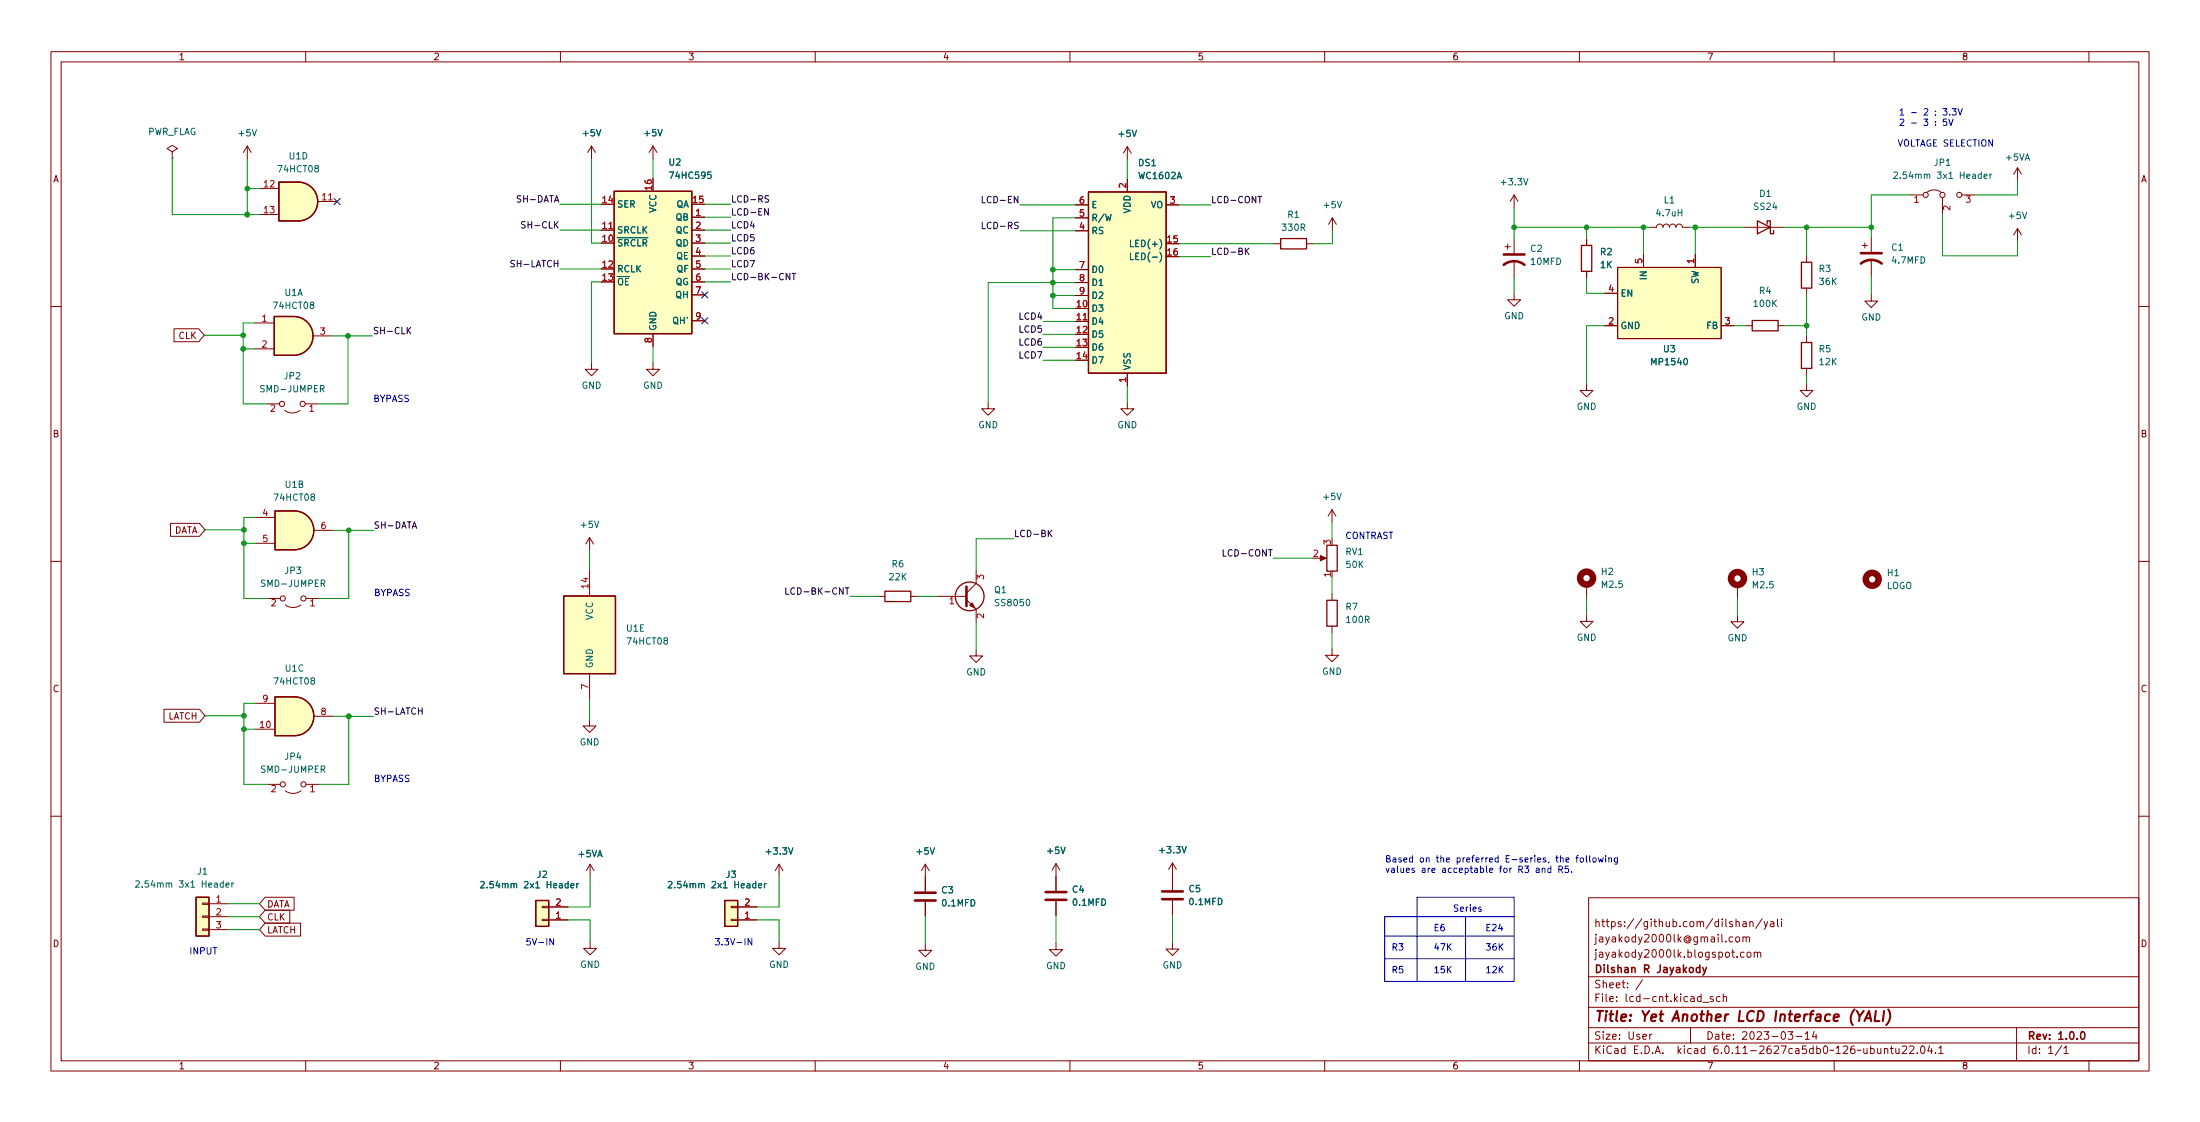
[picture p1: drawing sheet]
<svg xmlns="http://www.w3.org/2000/svg" width="432mm" height="220mm" viewBox="0 0 432 220" stroke-linecap="round" stroke-linejoin="round" font-family="sans-serif">
<g fill="none" stroke="#840000" stroke-width=".2">
<path d="M10 10.1h411.8v200h-411.8zM12 12.1h407.8v196h-407.8zM60 10.1v2M110 10.1v2M160 10.1v2M210 10.1v2M260 10.1v2M310 10.1v2M360 10.1v2M410 10.1v2M33.8 29.8l1-.6-1-.7-1 .7 1 .6v1.3M33.8 31.1h.1"/>
<path d="M48.5 28.6l-.7 1.3M48.5 28.6v2.6M48.5 28.6l.8 1.3M50.9 37h3.8M62.4 39.5h3.8M116.1 28.6l-.8 1.3M116.1 28.6v2.6M116.1 28.6l.8 1.3M128.2 28.6l-.8 1.3M128.2 28.6v2.6M128.2 35v2.5M128.2 28.6l.7 1.3"/>
<path d="M221.3 28.8v2.5M221.3 35.1v2.6M221.3 28.8l-.8 1.2M221.3 28.8l.7 1.2M297.2 38.2v2.6M297.2 38.2l-.8 1.3M297.2 38.2l.7 1.3M374.9 38.2h2.5M378.2 37.7a2.26 2.26 0 0 1 2.8 0M381.3 38.8v3.3M385.1 38.2h2.5M396 32.9l-.8 1.3"/>
<path d="M396 32.9v2.5M396 32.9l.7 1.3M50.9 42.1h3.8M118 47.7h2.5M118 45.2h2.5M118 52.8h2.5M118 55.3h2.5M118 40.1h2.5M135.8 42.6h2.5M135.8 47.7h2.5M135.8 45.2h2.5M135.8 52.8h2.5"/>
<path d="M135.8 55.3h2.5M135.8 40.1h2.5M135.8 50.2h2.5M135.8 57.9h2.5M211.1 40.2h2.5M211.1 45.3h2.5M211.1 42.7h2.5M211.1 52.9h2.5M211.1 55.4h2.5M211.1 58h2.5M228.9 47.8h2.5M228.9 50.4h2.5"/>
<path d="M228.9 40.2h2.5M250.1 47.8h1.3M256.4 47.8h1.3M261.5 42.7l-.7 1.3M261.5 42.7v2.6M261.5 42.7l.8 1.3M295.4 48.4h1M295.9 47.9v1M297.2 57.5v1.3h1.2l-1.2 1.3-1.3-1.3h1.3M297.2 46.9v2.8M297.2 51.2v3.3M311.4 46.9v1.2"/>
<path d="M311.4 53.2v1.3M315 57.5h2.5M317.5 52.5h20.3v13.9h-20.3zM322.6 49.9v2.6M323.8 44.6h1.3a.64 .64 0 0 1 .7-.6 .64 .64 0 0 1 .6 .6 .64 .64 0 0 1 .6-.6 .64 .64 0 0 1 .7 .6 .64 .64 0 0 1 .6-.6 .64 .64 0 0 1 .6 .6 .64 .64 0 0 1 .7-.6 .64 .64 0 0 1 .6 .6h1.3M332.7 49.9v2.6M342.4 44.6h7.6M354.6 50.2v1.3M354.6 56.5v1.3M365.5 48.1h1M366 47.6v1.1M367.3 57.8v1.3h1.3l-1.3 1.2-1.3-1.2h1.3"/>
<path d="M367.3 46.6v2.8M367.3 50.9v3.3M396 44.8v2.6M396 44.8l-.8 1.3M396 44.8l.7 1.3M10 60.1h2M34.2 64.5h4.8l1.1 1.3-1.1 1.2h-4.8zM50 63.4h3.8M50 68.4h3.8M52.3 79.2h2.5M59.9 79.2h2.6M61.4 65.9h3.9"/>
<path d="M116.1 71.2v1.3h1.3l-1.3 1.2-1.3-1.2h1.3M128.2 71.2v1.3h1.2l-1.2 1.2-1.3-1.2h1.3M128.2 65.5v2.5M135.8 62.9h2.5M194 78.9v1.3h1.2l-1.2 1.3-1.3-1.3h1.3M211.1 60.5h2.5M211.1 63.1h2.5M211.1 65.6h2.5M211.1 68.1h2.5M211.1 70.7h2.5M221.3 78.9v1.3h1.2l-1.2 1.3-1.3-1.3h1.3M221.3 73.2v2.6"/>
<path d="M311.4 75.3v1.3h1.3l-1.3 1.3-1.3-1.3h1.3M315 63.9h2.5M337.8 63.9h2.6M342.6 63.9h1.3M349 63.9h1.3M354.6 75.3v1.3h1.3l-1.3 1.3-1.3-1.3h1.3M354.6 65.9v1.3M354.6 72.3v1.2M419.8 60.1h2M55.9 80.5a2.54 2.54 0 0 0 3 0M261.4 100v2.5M261.4 100l-.7 1.3"/>
<path d="M261.4 100l.8 1.3M10 110.1h2M33.5 102.7h5.6l1.2 1.3-1.2 1.2h-5.6zM50.2 101.5h3.8M50.2 106.6h3.8M52.5 117.4h2.5M56 118.7a2.54 2.54 0 0 0 3.1 0M60.1 117.4h2.5M61.6 104.1h3.8M115.7 105.5l-.7 1.2M115.7 105.5v2.5M115.7 111.9v5"/>
<path d="M115.7 105.5l.8 1.2M172.4 117h1.3M178.8 117h1.2M184 117h5.7M189.7 117.6l1.9 1.9v2.6M191.6 111.9v2.6l-1.9 1.9M258.9 109.5h1M261.4 112.1v1.2M261.4 116.5v1.3M311.4 114.7v2.5M341 114.8v2.5M419.8 110.1h2"/>
<path d="M32.2 139.2h6.9l1.2 1.2-1.2 1.3h-6.9zM50.2 138h3.8M115.7 132.2v5.1M191.6 127.4v1.3h1.3l-1.3 1.3-1.3-1.3h1.3M261.4 127.3v1.3h1.3l-1.3 1.2-1.2-1.2h1.2M261.4 122.9v1.2M311.4 120.6v1.3h1.3l-1.3 1.3-1.3-1.3h1.3M341 120.7v1.3h1.3l-1.3 1.3-1.2-1.3h1.2M50.2 143.1h3.8M52.5 153.9h2.5M56 155.2a2.54 2.54 0 0 0 3.1 0M60.1 153.9h2.5"/>
<path d="M61.6 140.5h3.8M115.7 141.2v1.2h1.3l-1.3 1.3-1.2-1.3h1.2M10 160.1h2M39.8 179.7h1.2v.3h-1.2zM39.8 177.2h1.2v.2h-1.2zM41 177.3h3.8M41 179.8h3.8M52 176h5.7v2.6h-5.7l-1.1-1.3zM52 178.6h4.9v2.5h-4.9l-1.1-1.3zM106.4 177.8h1.3v.3h-1.3zM107.7 177.9h3.8M115.8 169.6l-.7 1.2"/>
<path d="M115.8 169.6v2.5M115.8 169.6l.8 1.2M143.5 177.8h1.3v.3h-1.3zM144.8 177.9h3.8M152.9 169.6l-.8 1.2M152.9 169.6v2.5M152.9 169.6l.8 1.2M181.6 169.6l-.8 1.2M181.6 169.6v5.3M181.6 176.9v2.8M181.6 169.6l.8 1.2M207.3 169.4l-.8 1.3"/>
<path d="M207.3 169.4v5.4M207.3 176.8v2.8M207.3 169.4l.7 1.3M230.1 169.3l-.7 1.3M230.1 169.3v5.3M230.1 176.7v2.8M230.1 169.3l.8 1.3M311.8 176.1h108v32h-108zM419.8 160.1h2M39.8 182.3h1.2v.2h-1.2zM41 182.4h3.8M52 181.1h7v2.6h-7l-1.1-1.3z"/>
<path d="M106.4 180.4h1.3v.2h-1.3zM107.7 180.5h3.8M115.8 184.8v1.3h1.3l-1.3 1.2-1.2-1.2h1.2M143.5 180.4h1.3v.2h-1.3zM144.8 180.5h3.8M152.9 184.8v1.3h1.3l-1.3 1.2-1.3-1.2h1.3M181.6 185.2v1.3h1.3l-1.3 1.2-1.3-1.2h1.3M207.3 185.1v1.2h1.2l-1.2 1.3-1.3-1.3h1.3M230.1 184.9v1.3h1.3l-1.3 1.3-1.2-1.3h1.2M311.8 197.6h108M311.8 191.6h108M317.3 196.4v.1"/>
<path d="M317.3 195.6v.1M319.4 193.7v.1M319.4 192.9v.1M322.4 192.2l-1.3 2M336.2 195.6l-.3-.1-.2 .2v.2l.5 .2v.3h-.5M337.6 195.6l-.4-.1-.3 .3 .1 .6h.6M338.2 195.7l.2-.2 .4 .1 .1 .9M338.2 195v1.5M340.1 183.9l-.4-.1-.3 .3 .1 .6h.6M340.7 181l.2-.2 .4 .1 .1 .9M340.8 183.9l.4-.1 .2 .3v.4l-.2 .3-.4-.1-.1-.2zM340.9 187.7v.1"/>
<path d="M342.1 184l.2-.2 .4 .1v.9M342.1 180.9h.6v.9M342.1 183.8v1M342.3 186.9l-.4-.1-.3 .3 .1 .6h.6M342.7 184l.2-.2 .4 .1 .1 .9M342.7 181.2h-.5a.29 .29 0 0 0-.2 .3 .29 .29 0 0 0 .2 .3l.5-.1M343 186.9l.4-.1 .3 .3v.4l-.3 .3-.4-.1-.1-.2zM343.4 181l.3-.2 .3 .1 .1 .9M343.4 180.8v1M344.3 187l.2-.2 .4 .1v.9M344.3 186.8v1M344.9 187l.3-.2 .3 .1 .1 .9"/>
<path d="M345.9 180.2l-1.3 2M346.2 180.8l.4 1M346.9 180.8l-.5 1.4-.2 .1M347.5 180.9h.6l.1 .9M348.2 181.2h-.5a.29 .29 0 0 0-.3 .3 .29 .29 0 0 0 .3 .3l.5-.1M348.9 180.3v1.3l.2 .2M349.7 180.3v.2M349.7 180.8v1M60 208.1v2M110 208.1v2M160 208.1v2M210 208.1v2"/>
<path d="M260 208.1v2M310 208.1v2M311.8 204.6h108M311.8 201.6h108M331.8 201.6v3M352.5 203.3h1.2M354.3 202.8l.4-.4v1.5M354.3 203.9h.9M356.1 202.3l-.4 1.1h1M356.4 202.9v1M360 208.1v2M373.4 205.4l.5-.2 .3 .2v.2l-.9 1.1h.9"/>
<path d="M374.8 205.4l.6-.2 .2 .2 .1 .2-1 1.1h1M376.3 206.6v.1M377.2 205.3l.1-.1a.8 .8 0 0 1 .5 .8 .8 .8 0 0 1-.5 .7 1 1 0 0 1-.1-1.4zM378.7 205.1l-.3 1.1h.9M379.1 205.7v1M379.9 206.6v.1M380.5 205.6l.4-.4v1.5M380.5 206.7h.9M395.8 201.6v6.5M405.1 205.6l.4-.4v1.5M405.1 206.7h.8M410 208.1v2"/>
<circle cx="378" cy="38.2" r=".51"/>
<circle cx="381.3" cy="38.2" r=".51"/>
<circle cx="384.6" cy="38.2" r=".51"/>
<circle cx="55.3" cy="79.2" r=".51"/>
<circle cx="59.4" cy="79.2" r=".51"/>
<circle cx="55.5" cy="117.4" r=".51"/>
<circle cx="59.6" cy="117.4" r=".51"/>
<circle cx="55.5" cy="153.9" r=".51"/>
<circle cx="59.6" cy="153.9" r=".51"/>
</g>
<path d="M408.6 202.5l.1-.1a.8 .8 0 0 1 .5 .8 .8 .8 0 0 1-.5 .7 1 1 0 0 1-.1-1.4z" fill="none" stroke="#840000" stroke-width=".3"/>
<path d="M364 198.1a2.35 2.35 0 0 0-.4 3" fill="none" stroke="#840000" stroke-width=".4"/>
<g fill="none" stroke="#840000" stroke-width="1.3">
<circle cx="311.4" cy="113.4" r="1.27"/>
<circle cx="341" cy="113.5" r="1.27"/>
<circle cx="367.5" cy="113.7" r="1.27"/>
</g>
<g fill="none" stroke="#a90000" stroke-width=".2">
<path d="M64.5 39.2h.7M375.8 38.8l.4-.4v1.3M385.9 38.4h.8l-.4 .5 .3 .1v.6l-.1 .1-.6-.1M119.5 44.8h.7M382.7 40.4v.8l-.9-.8-.4 .3 .2 .4M53.2 79.6l.5-.2 .2 .4-.8 .9h.8M60.8 79.8l.4-.4v1.3M212.6 62.7h.7M53.4 117.7l.4-.1 .3 .4-.8 .9h.8M61 118l.3-.4v1.3M186.5 117.6l.3-.4v1.3M191.8 113.6v-.8l.5 .5 .1-.4h.5l.2 .2-.2 .5"/>
<path d="M193.1 120.5v.7l-1-.7-.3 .2 .1 .5M53.4 154.2l.4-.1 .3 .3-.8 1h.8M61 154.4l.3-.3v1.3"/>
</g>
<g fill="none" stroke="#006464" stroke-width=".2">
<path d="M49.5 25.4l.4 1.3 .5-1.3M62 33l-.2-.2v-.2l.2-.1h.4v.4l-.5 .2-.1 .2v.3l.2 .1h.3l.2-.2-.1-.4-.1-.1M117.1 25.4l.4 1.3 .4-1.3M129.1 25.4l.5 1.3 .4-1.3M139.5 33.7h-.6v.6l.2-.1 .4 .1 .1 .2-.1 .4-.1 .1-.5-.1M222.2 25.5l.5 1.3 .4-1.3M262.5 39.5l.4 1.3 .4-1.3M299.1 35l.4 1.3 .4-1.3M378.2 34.3l.2-.1h.3l.1 .8M382.5 35h.8M61.1 59.8l-.2-.2v-.2l.2-.1h.4v.4l-.5 .2-.1 .2v.3l.2 .1h.3l.2-.2-.1-.4-.1-.1M227.6 46.9a1.46 1.46 0 0 1 0 2"/>
<path d="M227.6 49.5a1.46 1.46 0 0 1 0 1.9M329.4 41.7h.7M330.1 41.1v1.3M397 41.6l.4 1.3 .4-1.3M62.9 76.3l.6-.1v-.5l-.6-.1v1.3M63.2 76.3l.4 .6M330.6 70.4l.2-.1a.68 .68 0 0 1 .4 .6 .68 .68 0 0 1-.4 .7l-.3-.5zM61.3 97.5l-.3-.3 .1-.2 .2-.1 .3 .1 .1 .3-.6 .2-.1 .2 .1 .4 .2 .1h.2l.2-.3v-.3l-.2-.1M262.4 96.8l.4 1.2 .5-1.2M63 114.5l.6-.1 .1-.5-.7-.1v1.3M63.3 114.5l.5 .6M116.7 102.2l.4 1.3 .4-1.3"/>
<path d="M201.6 117.6h.1a.68 .68 0 0 1 .4 .6 .68 .68 0 0 1-.4 .7 .84 .84 0 0 1-.1-1.3zM61.3 133.5l-.3-.2 .1-.2 .2-.1h.3l.1 .4-.6 .2-.1 .2 .1 .3 .2 .1h.2l.2-.2v-.4l-.2-.1M130.5 125.7l-.2-.3 .1-.2 .1-.1 .4 .1 .1 .4-.6 .1-.1 .2v.3l.2 .2h.3l.2-.2v-.3l-.2-.2M63 150.9h.6l.1-.5-.7-.1v1.2M63.3 150.9l.5 .6M33.2 173.4l.2-.2 .3 .1v.8M37.5 174.1h.7M100.9 173.5l.1-.1h.3l.1 .8M105.2 174.2h.7M137.7 173.5l.2-.1h.3v.8M142 174.2h.7M154.8 166.3l.4 1.3 .4-1.3"/>
<path d="M182.6 166.3l.4 1.3 .4-1.3M208.2 166.2l.5 1.3 .4-1.3M232 166.1l.4 1.2 .4-1.2"/>
</g>
<g fill="#ffffc2" stroke="#ffffc2" stroke-width=".2">
<path d="M57.8 136.7a3.8 3.8 0 0 1 3.8 3.8 3.8 3.8 0 0 1-3.8 3.8z"/>
<path d="M54 136.7h3.8v7.6h-3.8z"/>
<path d="M317.5 52.5h20.3v13.9h-20.3z"/>
<path d="M142.2 176.7h2.6v5.1h-2.6z"/>
<path d="M57.8 100.2a3.8 3.8 0 0 1 3.8 3.9 3.8 3.8 0 0 1-3.8 3.8z"/>
<path d="M54 100.2h3.8v7.7h-3.8z"/>
<path d="M110.6 116.9h10.2v15.3h-10.2z"/>
<path d="M120.5 37.5h15.3v28h-15.3z"/>
<path d="M105.2 176.7h2.5v5.1h-2.5z"/>
<path d="M38.5 176h2.5v7.7h-2.5z"/>
<path d="M213.6 37.7h15.3v35.5h-15.3z"/>
<path d="M57.6 62.1a3.8 3.8 0 0 1 3.8 3.8 3.8 3.8 0 0 1-3.8 3.8z"/>
<path d="M53.8 62.1h3.8v7.6h-3.8z"/>
<path d="M58.6 35.7a3.8 3.8 0 0 1 3.8 3.8 3.8 3.8 0 0 1-3.8 3.8z"/>
<path d="M54.7 35.7h3.8v7.6h-3.8z"/>
</g>
<g fill="none" stroke="#840000" stroke-width=".25">
<path d="M54.7 35.7h3.9a3.8 3.8 0 0 1 3.8 3.8 3.8 3.8 0 0 1-3.8 3.8h-3.9zM120.5 37.5h15.3v28h-15.3zM213.6 37.7h15.3v35.5h-15.3zM251.4 46.8h5v2h-5zM310.4 48.1h2v5.1h-2zM344.9 43.3l2.6 1.3-2.6 1.3zM346.8 44v-.7h.7v2.6h.6v-.7M353.6 51.5h2v5h-2zM53.8 62.1h3.8a3.8 3.8 0 0 1 3.8 3.8 3.8 3.8 0 0 1-3.8 3.8h-3.8zM343.9 62.9h5.1v2h-5.1zM353.6 67.2h2v5.1h-2zM54 100.2h3.8a3.8 3.8 0 0 1 3.8 3.9 3.8 3.8 0 0 1-3.8 3.8h-3.8z"/>
<path d="M110.6 116.9h10.2v15.3h-10.2zM173.7 116h5.1v2h-5.1zM260.4 107h2.1v5.1h-2.1zM260.4 117.8h2.1v5.1h-2.1zM54 136.7h3.8a3.8 3.8 0 0 1 3.8 3.8 3.8 3.8 0 0 1-3.8 3.8h-3.8zM38.5 176h2.5v7.7h-2.5zM105.2 176.7h2.5v5.1h-2.5zM142.2 176.7h2.6v5.1h-2.6z"/>
<circle cx="190.3" cy="117" r="2.82"/>
</g>
<path d="M295.1 52a3.3 3.3 0 0 1 4.1 0M295.1 49.9h4.1M365.2 51.7a3.3 3.3 0 0 1 4.1 0M365.3 49.7h4M189.7 115.1v3.8M179.6 176.7h4M179.6 175.1h4M205.2 176.5h4.1M205.2 175h4.1M228.1 176.4h4.1M228.1 174.9h4.1" fill="none" stroke="#840000" stroke-width=".51"/>
<g fill="#840000" stroke="#840000" stroke-width=".2">
<path d="M190.8 118.3l.5 1-1-.5z"/>
<path d="M259.2 109l1.1 .5-1.1 .5z"/>
</g>
<g fill="none" stroke="#0f0f0f" stroke-width=".2">
<path d="M108.8 39.7l.5-1.3 .4 1.3M109 39.3h.6M150.9 38.5l-.5-.1-.3 .2 .2 .3 .5 .3v.3l-.2 .2-.5-.1M199.8 38.5v1.3l-.7-1.3v1.3M246.9 38.5h.7M108.8 51.7h.7M109 44l.6 .7M109.5 51.1v1.3M109.6 43.5l-.8 .7M150.8 40.9v1.3l-.7-1.3v1.3M155 53.6v1.3l-.7-1.3v1.3M155.5 53.6h.7"/>
<path d="M155.8 53.6v1.3M199.9 43.7l-.5-.1-.2 .1v.4l.5 .2 .2 .3-.3 .3-.5-.1M244.6 49.2l.6 .8M245.2 48.7l-.8 .7M80.1 64.8l.5 .7M80.6 64.2l-.7 .8M80.9 103.6l.4-1.2 .5 1.2M81 103.3h.6M165.5 115.3v1.3l-.7-1.3v1.3M165.9 115.3h.7M166.3 115.3v1.3M205.9 104.6l.6 .7"/>
<path d="M206.5 104l-.8 .8M249 107.8h.7M82.1 139.5h.7M82.8 138.9v1.2"/>
</g>
<g fill="none" stroke="#0000c2" stroke-width=".2">
<path d="M375.2 22.1h.9M375.2 24.1h.9M277.6 170.4l-.3-.1-.2 .2 .1 .2 .4 .1v.3h-.5M287.7 179.8v12.7M290.7 178h-.3l-.2 .1 .1 .2 .4 .1v.3h-.5M292.4 170.8l.6-.2-.1-.2-.4-.1-.1 .2v.6h.5M294.1 168.4l-.4-.1-.3 .2 .2 .6h.5M294.1 167.9v1.2M296.5 179.8h-24.7v12.7h25.4v-16.5h-19.1v16.5M303.4 168.4l-.3-.1-.2 .2v.2l.5 .1v.3h-.5M304 169.1l-.1 .2M306 170.6l.6-.1v-.5l-.6-.1v1.3"/>
<path d="M309.3 168.3h.5M317.5 168.3v1l-.3 .3-.3-.1M317.5 168.4l-.4-.1-.3 .2 .2 .6h.5M108.7 184.1v1.3l-.8-1.3v1.3M147.6 184.1v1.3l-.8-1.3v1.3M271.8 183.7h25.4M271.8 188.1h25.4"/>
</g>
<path d="M296.5 179.8h.7" fill="none" stroke="#0000c2" stroke-width=".2" stroke-dasharray=".8 .8"/>
<g fill="none" stroke="#009600" stroke-width=".2">
<path d="M33.8 31.1v11h17.1M48.5 31.2v10.9M48.5 37h2.4M116.1 31.2v16.5h1.9M128.2 31.2v3.8M221.3 31.3v3.8M374.9 38.2h-7.6v8.4M396 35.4v2.8h-8.4M109.9 52.8h8.1M109.9 45.2h8.1M109.9 40.1h8.1M118 55.3h-1.9v15.9"/>
<path d="M138.3 52.8h5.1M138.3 42.6h5.1M138.3 47.7h5.1M138.3 55.3h5.1M138.3 45.2h5.1M138.3 50.2h5.1M138.3 40.1h5.1M200.2 45.3h10.9M200.2 40.2h10.9M206.7 58h4.4M206.7 52.9h4.4M211.1 42.7h-4.4v17.8h4.4"/>
<path d="M211.1 55.4h-17.1v23.5M231.4 47.8h18.7M231.4 40.2h6.2M231.4 50.4h6.2M261.5 45.3v2.5h-3.8M297.2 44.6h26.6M297.2 40.8v6.1M297.2 54.5v3M311.4 44.6v2.3M311.4 54.5v3h3.6M322.6 44.6v5.3M331.5 44.6h10.9"/>
<path d="M332.7 44.6v5.3M350 44.6h17.3M354.6 44.6v5.6M354.6 57.8v8.1M367.3 54.2v3.6M381.3 42.1v8.1h14.7v-2.8M40.1 65.8h7.6M47.7 68.4h2.3M50 63.4h-2.3v15.8h4.6M65.3 65.9h7.8M68.3 65.9v13.3h-5.8M128.2 68v3.2"/>
<path d="M204.7 63.1h6.4M204.7 65.6h6.4M204.7 68.1h6.4M204.7 70.7h6.4M221.3 75.8v3.1M315 63.9h-3.6v11.4M340.4 63.9h2.2M350.3 63.9h4.3M354.6 73.5v1.8M40.3 104h7.6M47.9 106.6h2.3M50.2 101.5h-2.3v15.9h4.6"/>
<path d="M65.4 104.1h7.9M68.5 104.1v13.3h-5.9M115.7 108v3.9M166.8 117h5.6M180 117h4M199 105.7h-7.4v6.2M249.9 109.5h7.7M261.4 102.5v3.2M261.4 113.3v3.2M311.4 117.2v3.4M341 117.3v3.4M50.2 138h-2.3v15.9h4.6"/>
<path d="M115.7 137.3v3.9M191.6 122.1v5.3M261.4 124.1v3.2M40.3 140.4h7.6M47.9 143.1h2.3M65.4 140.5l7.9 .1M68.5 140.5v13.4h-5.9M44.8 177.3h6.1M44.8 179.8h6.1M115.8 172.1v5.8h-4.3M152.9 172.1v5.8h-4.3M181.6 179.7v5.5"/>
<path d="M207.3 179.6v5.5M230.1 179.5v5.4M44.8 182.4h6.1M111.5 180.5h4.3v4.3M148.6 180.5h4.3v4.3"/>
</g>
<path d="M65.6 38.9l1.2 1.2M66.8 38.9l-1.2 1.2M137.7 57.2l1.2 1.3M138.9 57.2l-1.2 1.3M137.7 62.3l1.2 1.2M138.9 62.3l-1.2 1.2" fill="none" stroke="#000084" stroke-width=".2"/>
<g fill="#009600" stroke="#009600" stroke-width=".2">
<circle cx="297.2" cy="44.6" r=".46"/>
<circle cx="311.4" cy="44.6" r=".46"/>
<circle cx="206.7" cy="52.9" r=".46"/>
<circle cx="206.7" cy="58" r=".46"/>
<circle cx="206.7" cy="55.4" r=".46"/>
<circle cx="354.6" cy="63.9" r=".46"/>
<circle cx="322.6" cy="44.6" r=".46"/>
<circle cx="354.6" cy="44.6" r=".46"/>
<circle cx="367.3" cy="44.6" r=".46"/>
<circle cx="332.7" cy="44.6" r=".46"/>
<circle cx="47.9" cy="106.6" r=".46"/>
<circle cx="68.5" cy="104.1" r=".46"/>
<circle cx="47.9" cy="140.4" r=".46"/>
<circle cx="47.9" cy="143.1" r=".46"/>
<circle cx="68.5" cy="140.6" r=".46"/>
<circle cx="68.5" cy="140.5" r=".46"/>
<circle cx="48.5" cy="42.1" r=".46"/>
<circle cx="68.3" cy="65.9" r=".46"/>
<circle cx="48.5" cy="37" r=".46"/>
<circle cx="47.7" cy="68.4" r=".46"/>
<circle cx="47.7" cy="65.8" r=".46"/>
<circle cx="47.9" cy="104" r=".46"/>
</g>
<g font-size="2.8" fill="#840000">
<text x="312.8" y="201">Title:</text>
<text x="322.1" y="201">Yet Another</text>
<text x="341.7" y="201">LCD Interface</text>
<text x="364.4" y="201">(YALI)</text>
</g>
<g font-size="2.1" fill="#840000">
<text x="312.8" y="185.3">jayakody2000lk@gmail.com</text>
<text x="312.8" y="182.3">https://github.com/dilshan/yali</text>
<text x="312.8" y="191.3">Dilshan</text>
<text x="312.8" y="188.3">jayakody2000lk.blogspot.com</text>
<text x="322.5" y="191.3">R Jayakody</text>
<text x="312.8" y="197">File:</text>
<text x="312.8" y="194.3">Sheet:</text>
<text x="319.2" y="197">lcd-cnt.kicad_sch</text>
<text x="312.8" y="207.2">KiCad</text>
<text x="312.8" y="204.4">Size:</text>
<text x="319.5" y="204.4">User</text>
<text x="320.5" y="207.2">E.D.A.</text>
<text x="329.4" y="207.2">kicad</text>
<text x="334.8" y="204.4">Date:</text>
<text x="336.6" y="207.2">6.0.11-2627ca5db0~126~ubuntu22.04.1</text>
<text x="341.8" y="204.4">2023-03-14</text>
<text x="397.8" y="204.4">Rev:</text>
<text x="397.8" y="207.2">Id:</text>
<text x="401.9" y="207.2">1/1</text>
<text x="403.9" y="204.4">1.0.0</text>
</g>
<g font-size="1.8" fill="#840000">
<text x="35" y="12.2">1</text>
<text x="85" y="12.2">2</text>
<text x="135" y="12.2">3</text>
<text x="185" y="12.2">4</text>
<text x="235" y="12.2">5</text>
<text x="285" y="12.2">6</text>
<text x="335" y="12.2">7</text>
<text x="385" y="12.2">8</text>
<text x="10.4" y="36.2">A</text>
<text x="420.2" y="36.2">A</text>
<text x="35" y="66.9">CLK</text>
<text x="10.3" y="86.2">B</text>
<text x="420.1" y="86.2">B</text>
<text x="34.3" y="105.1">DATA</text>
<text x="10.3" y="136.2">C</text>
<text x="420.1" y="136.2">C</text>
<text x="33" y="141.5">LATCH</text>
<text x="52.4" y="178.4">DATA</text>
<text x="52.4" y="183.5">LATCH</text>
<text x="52.4" y="181">CLK</text>
<text x="10.3" y="186.2">D</text>
<text x="420.1" y="186.2">D</text>
<text x="35" y="210.2">1</text>
<text x="85" y="210.2">2</text>
<text x="135" y="210.2">3</text>
<text x="185" y="210.2">4</text>
<text x="235" y="210.2">5</text>
<text x="285" y="210.2">6</text>
<text x="335" y="210.2">7</text>
<text x="385" y="210.2">8</text>
</g>
<g font-size="1.8" fill="#0000c2">
<text x="372.6" y="22.6">1</text>
<text x="377.6" y="22.6">2</text>
<text x="380" y="22.6">: 3.3V</text>
<text x="372.4" y="28.8">VOLTAGE SELECTION</text>
<text x="372.6" y="24.7">2</text>
<text x="377.6" y="24.7">3</text>
<text x="380" y="24.7">: 5V</text>
<text x="73.2" y="78.9">BYPASS</text>
<text x="264" y="105.7">CONTRAST</text>
<text x="73.4" y="116.9">BYPASS</text>
<text x="73.3" y="153.4">BYPASS</text>
<text x="271.8" y="169.2">Based</text>
<text x="271.8" y="171.2">values</text>
<text x="278.6" y="169.2">on</text>
<text x="278.9" y="171.2">are</text>
<text x="282" y="169.2">the</text>
<text x="283.1" y="171.2">acceptable</text>
<text x="286.1" y="169.2">preferred</text>
<text x="294.6" y="171.2">for</text>
<text x="295.9" y="169.2">E-series,</text>
<text x="298.3" y="171.2">R3</text>
<text x="301.9" y="171.2">and</text>
<text x="305.9" y="169.2">the</text>
<text x="306.5" y="171.2">R5.</text>
<text x="310" y="169.2">following</text>
<text x="285.1" y="178.9">Series</text>
<text x="103.1" y="185.5">5V-IN</text>
<text x="140.2" y="185.5">3.3V-IN</text>
<text x="281.3" y="182.7">E6</text>
<text x="291.5" y="182.7">E24</text>
<text x="37.1" y="187.2">INPUT</text>
<text x="273" y="190.9">R5</text>
<text x="273" y="186.5">R3</text>
<text x="281.3" y="186.5">47K</text>
<text x="281.3" y="190.9">15K</text>
<text x="291.5" y="186.5">36K</text>
<text x="291.5" y="190.9">12K</text>
</g>
<g font-size="1.8" fill="#006464">
<text x="29" y="26.9">PWR_FLAG</text>
<text x="46.5" y="27.1">+5V</text>
<text x="114.1" y="27.1">+5V</text>
<text x="126.2" y="27.1">+5V</text>
<text x="219.2" y="27.3">+5V</text>
<text x="54.3" y="34.2">74HCT08</text>
<text x="56.6" y="31.6">U1D</text>
<text x="131.1" y="32.9">U2</text>
<text x="131.1" y="35.5">74HC595</text>
<text x="223.3" y="33">DS1</text>
<text x="223.3" y="35.5">WC1602A</text>
<text x="371.4" y="35.5">2.54mm</text>
<text x="379.5" y="32.9">JP1</text>
<text x="380.1" y="35.5">3x1</text>
<text x="384.7" y="35.5">Header</text>
<text x="393.4" y="31.9">+5VA</text>
<text x="121.1" y="41.1">SER</text>
<text x="129.2" y="41.8" transform="rotate(-90 129.2 41.8)">VCC</text>
<text x="132.7" y="41.1">QA</text>
<text x="214.1" y="41.2">E</text>
<text x="222.3" y="41.9" transform="rotate(-90 222.3 41.9)">VDD</text>
<text x="225.8" y="41.2">VO</text>
<text x="259.5" y="41.2">+5V</text>
<text x="294.3" y="36.7">+3.3V</text>
<text x="326.5" y="40.3">L1</text>
<text x="344" y="41.6">SS24</text>
<text x="345.2" y="39">D1</text>
<text x="121.1" y="46.2">SRCLK</text>
<text x="132.5" y="43.6">QB</text>
<text x="132.5" y="46.2">QC</text>
<text x="214.1" y="46.3">RS</text>
<text x="214.1" y="43.8">R/W</text>
<text x="251.4" y="45.7">330R</text>
<text x="252.6" y="43.1">R1</text>
<text x="324.8" y="42.8">4.7uH</text>
<text x="394" y="43.3">+5V</text>
<text x="121.1" y="48.7">~{SRCLR}</text>
<text x="121.1" y="53.8">RCLK</text>
<text x="132.5" y="48.7">QD</text>
<text x="132.6" y="51.3">QE</text>
<text x="132.7" y="53.8">QF</text>
<text x="214.1" y="53.9">D0</text>
<text x="221.5" y="48.8">LED(+)</text>
<text x="221.5" y="51.4">LED(-)</text>
<text x="300.2" y="49.8">C2</text>
<text x="300.2" y="52.3">10MFD</text>
<text x="313.9" y="50.4">R2</text>
<text x="313.9" y="53">1K</text>
<text x="356.9" y="53.7">R3</text>
<text x="371.1" y="49.6">C1</text>
<text x="371.1" y="52.1">4.7MFD</text>
<text x="55.7" y="58.4">U1A</text>
<text x="121.1" y="56.3">~{OE}</text>
<text x="132.5" y="58.9">QH</text>
<text x="132.5" y="56.3">QG</text>
<text x="214.1" y="56.5">D1</text>
<text x="214.1" y="59">D2</text>
<text x="318" y="58.6">EN</text>
<text x="323.6" y="55.1" transform="rotate(-90 323.6 55.1)">IN</text>
<text x="333.8" y="55.8" transform="rotate(-90 333.8 55.8)">SW</text>
<text x="345.1" y="58.1">R4</text>
<text x="356.9" y="56.3">36K</text>
<text x="53.4" y="61">74HCT08</text>
<text x="129.2" y="65" transform="rotate(-90 129.2 65)">GND</text>
<text x="131.9" y="64">QH'</text>
<text x="214.1" y="61.5">D3</text>
<text x="214.1" y="64.1">D4</text>
<text x="295.2" y="63">GND</text>
<text x="318" y="64.9">GND</text>
<text x="334.8" y="64.9">FB</text>
<text x="343.9" y="60.6">100K</text>
<text x="365.3" y="63.3">GND</text>
<text x="214.1" y="66.6">D5</text>
<text x="214.1" y="69.2">D6</text>
<text x="214.1" y="71.7">D7</text>
<text x="326.3" y="69.5">U3</text>
<text x="356.9" y="69.5">R5</text>
<text x="50.8" y="77.3">SMD-JUMPER</text>
<text x="55.6" y="74.8">JP2</text>
<text x="114.1" y="76.7">GND</text>
<text x="126.2" y="76.7">GND</text>
<text x="222.3" y="72.7" transform="rotate(-90 222.3 72.7)">VSS</text>
<text x="323.8" y="72">MP1540</text>
<text x="356.9" y="72">12K</text>
<text x="309.4" y="80.8">GND</text>
<text x="352.6" y="80.8">GND</text>
<text x="191.9" y="84.4">GND</text>
<text x="219.2" y="84.4">GND</text>
<text x="53.5" y="98.6">74HCT08</text>
<text x="55.8" y="96.1">U1B</text>
<text x="259.4" y="98.5">+5V</text>
<text x="113.7" y="104">+5V</text>
<text x="55.7" y="113">JP3</text>
<text x="174.9" y="111.7">R6</text>
<text x="264" y="109.3">RV1</text>
<text x="264" y="111.8">50K</text>
<text x="314.1" y="113.2">H2</text>
<text x="343.7" y="113.3">H3</text>
<text x="370.3" y="113.4">H1</text>
<text x="51" y="115.5">SMD-JUMPER</text>
<text x="174.3" y="114.2">22K</text>
<text x="195" y="116.8">Q1</text>
<text x="195" y="119.3">SS8050</text>
<text x="314.1" y="115.7">M2.5</text>
<text x="343.7" y="115.8">M2.5</text>
<text x="370.3" y="115.9">LOGO</text>
<text x="116.7" y="121.7" transform="rotate(-90 116.7 121.7)">VCC</text>
<text x="122.8" y="124.3">U1E</text>
<text x="264" y="120.1">R7</text>
<text x="264" y="122.6">100R</text>
<text x="116.7" y="131.2" transform="rotate(-90 116.7 131.2)">GND</text>
<text x="122.8" y="126.8">74HCT08</text>
<text x="309.4" y="126.1">GND</text>
<text x="339" y="126.2">GND</text>
<text x="53.5" y="134.7">74HCT08</text>
<text x="55.8" y="132.2">U1C</text>
<text x="189.6" y="132.9">GND</text>
<text x="259.4" y="132.8">GND</text>
<text x="55.7" y="149.5">JP4</text>
<text x="113.7" y="146.6">GND</text>
<text x="51" y="152">SMD-JUMPER</text>
<text x="205.3" y="167.9">+5V</text>
<text x="227.2" y="167.8">+3.3V</text>
<text x="38.6" y="172">J1</text>
<text x="105.3" y="172.6">J2</text>
<text x="113.3" y="168.6">+5VA</text>
<text x="142.3" y="172.6">J3</text>
<text x="150" y="168">+3.3V</text>
<text x="179.6" y="168">+5V</text>
<text x="26.3" y="174.5">2.54mm</text>
<text x="35.1" y="174.5">3x1</text>
<text x="39.6" y="174.5">Header</text>
<text x="94" y="174.6">2.54mm</text>
<text x="102.8" y="174.6">2x1</text>
<text x="107.3" y="174.6">Header</text>
<text x="130.8" y="174.6">2.54mm</text>
<text x="139.6" y="174.6">2x1</text>
<text x="144.1" y="174.6">Header</text>
<text x="184.7" y="175.7">C3</text>
<text x="184.7" y="178.2">0.1MFD</text>
<text x="210.3" y="175.5">C4</text>
<text x="210.3" y="178.1">0.1MFD</text>
<text x="233.2" y="175.4">C5</text>
<text x="233.2" y="178">0.1MFD</text>
<text x="113.8" y="190.3">GND</text>
<text x="150.9" y="190.3">GND</text>
<text x="179.6" y="190.7">GND</text>
<text x="205.3" y="190.5">GND</text>
<text x="228.1" y="190.4">GND</text>
</g>
<g font-size="1.8" fill="#a90000">
<text x="51.5" y="36.7">12</text>
<text x="51.5" y="41.8">13</text>
<text x="63" y="39.3">11</text>
<text x="118" y="39.8">14</text>
<text x="127.9" y="37.5" transform="rotate(-90 127.9 37.5)">16</text>
<text x="135.8" y="39.8">15</text>
<text x="211.7" y="39.9">6</text>
<text x="221" y="37.1" transform="rotate(-90 221 37.1)">2</text>
<text x="229.5" y="39.9">3</text>
<text x="375.5" y="40.5">1</text>
<text x="118" y="47.4">10</text>
<text x="118" y="44.9">11</text>
<text x="136.4" y="42.4">1</text>
<text x="136.4" y="44.9">2</text>
<text x="136.4" y="47.4">3</text>
<text x="211.7" y="45">4</text>
<text x="211.7" y="42.5">5</text>
<text x="228.9" y="47.6">15</text>
<text x="118" y="52.5">12</text>
<text x="136.4" y="50">4</text>
<text x="136.4" y="52.5">5</text>
<text x="211.7" y="52.6">7</text>
<text x="228.9" y="50.1">16</text>
<text x="322.3" y="51.9" transform="rotate(-90 322.3 51.9)">5</text>
<text x="332.5" y="51.9" transform="rotate(-90 332.5 51.9)">1</text>
<text x="118" y="55.1">13</text>
<text x="136.4" y="55.1">6</text>
<text x="136.4" y="57.6">7</text>
<text x="211.7" y="55.2">8</text>
<text x="211.7" y="57.7">9</text>
<text x="315.5" y="57.3">4</text>
<text x="51.2" y="63.1">1</text>
<text x="62.7" y="65.7">3</text>
<text x="136.4" y="62.7">9</text>
<text x="211.1" y="60.3">10</text>
<text x="211.1" y="62.8">11</text>
<text x="211.1" y="65.3">12</text>
<text x="315.5" y="63.6">2</text>
<text x="338.4" y="63.6">3</text>
<text x="51.2" y="68.2">2</text>
<text x="127.9" y="67.4" transform="rotate(-90 127.9 67.4)">8</text>
<text x="211.1" y="67.9">13</text>
<text x="211.1" y="70.4">14</text>
<text x="221" y="75.2" transform="rotate(-90 221 75.2)">1</text>
<text x="60.5" y="81.5">1</text>
<text x="51.4" y="101.3">4</text>
<text x="51.4" y="106.3">5</text>
<text x="62.8" y="103.8">6</text>
<text x="261.2" y="107" transform="rotate(-90 261.2 107)">3</text>
<text x="257.6" y="109.3">2</text>
<text x="261.2" y="113.4" transform="rotate(-90 261.2 113.4)">1</text>
<text x="60.7" y="119.7">1</text>
<text x="115.5" y="115.7" transform="rotate(-90 115.5 115.7)">14</text>
<text x="186.1" y="119.3">1</text>
<text x="51.4" y="137.7">9</text>
<text x="115.5" y="135.4" transform="rotate(-90 115.5 135.4)">7</text>
<text x="50.8" y="142.8">10</text>
<text x="62.8" y="140.3">8</text>
<text x="60.7" y="156.2">1</text>
<text x="42.2" y="177.1">1</text>
<text x="42.2" y="179.6">2</text>
<text x="108.9" y="177.7">2</text>
<text x="146" y="177.7">2</text>
<text x="42.2" y="182.1">3</text>
<text x="108.9" y="180.2">1</text>
<text x="146" y="180.2">1</text>
</g>
<g font-size="1.8" fill="#0f0f0f">
<text x="101.2" y="39.7">SH-DATA</text>
<text x="143.4" y="39.7">LCD-RS</text>
<text x="192.4" y="39.9">LCD-EN</text>
<text x="237.6" y="39.9">LCD-CONT</text>
<text x="102" y="44.8">SH-CLK</text>
<text x="143.4" y="47.3">LCD5</text>
<text x="143.4" y="44.8">LCD4</text>
<text x="143.4" y="42.3">LCD-EN</text>
<text x="192.4" y="44.9">LCD-RS</text>
<text x="99.9" y="52.4">SH-LATCH</text>
<text x="143.4" y="52.4">LCD7</text>
<text x="143.4" y="49.9">LCD6</text>
<text x="237.6" y="50">LCD-BK</text>
<text x="143.4" y="55">LCD-BK-CNT</text>
<text x="73.1" y="65.6">SH-CLK</text>
<text x="199.8" y="62.7">LCD4</text>
<text x="199.8" y="65.3">LCD5</text>
<text x="199.8" y="67.8">LCD6</text>
<text x="199.8" y="70.3">LCD7</text>
<text x="73.3" y="103.7">SH-DATA</text>
<text x="199" y="105.4">LCD-BK</text>
<text x="239.7" y="109.2">LCD-CONT</text>
<text x="153.9" y="116.7">LCD-BK-CNT</text>
<text x="73.3" y="140.2">SH-LATCH</text>
</g>
</svg>
